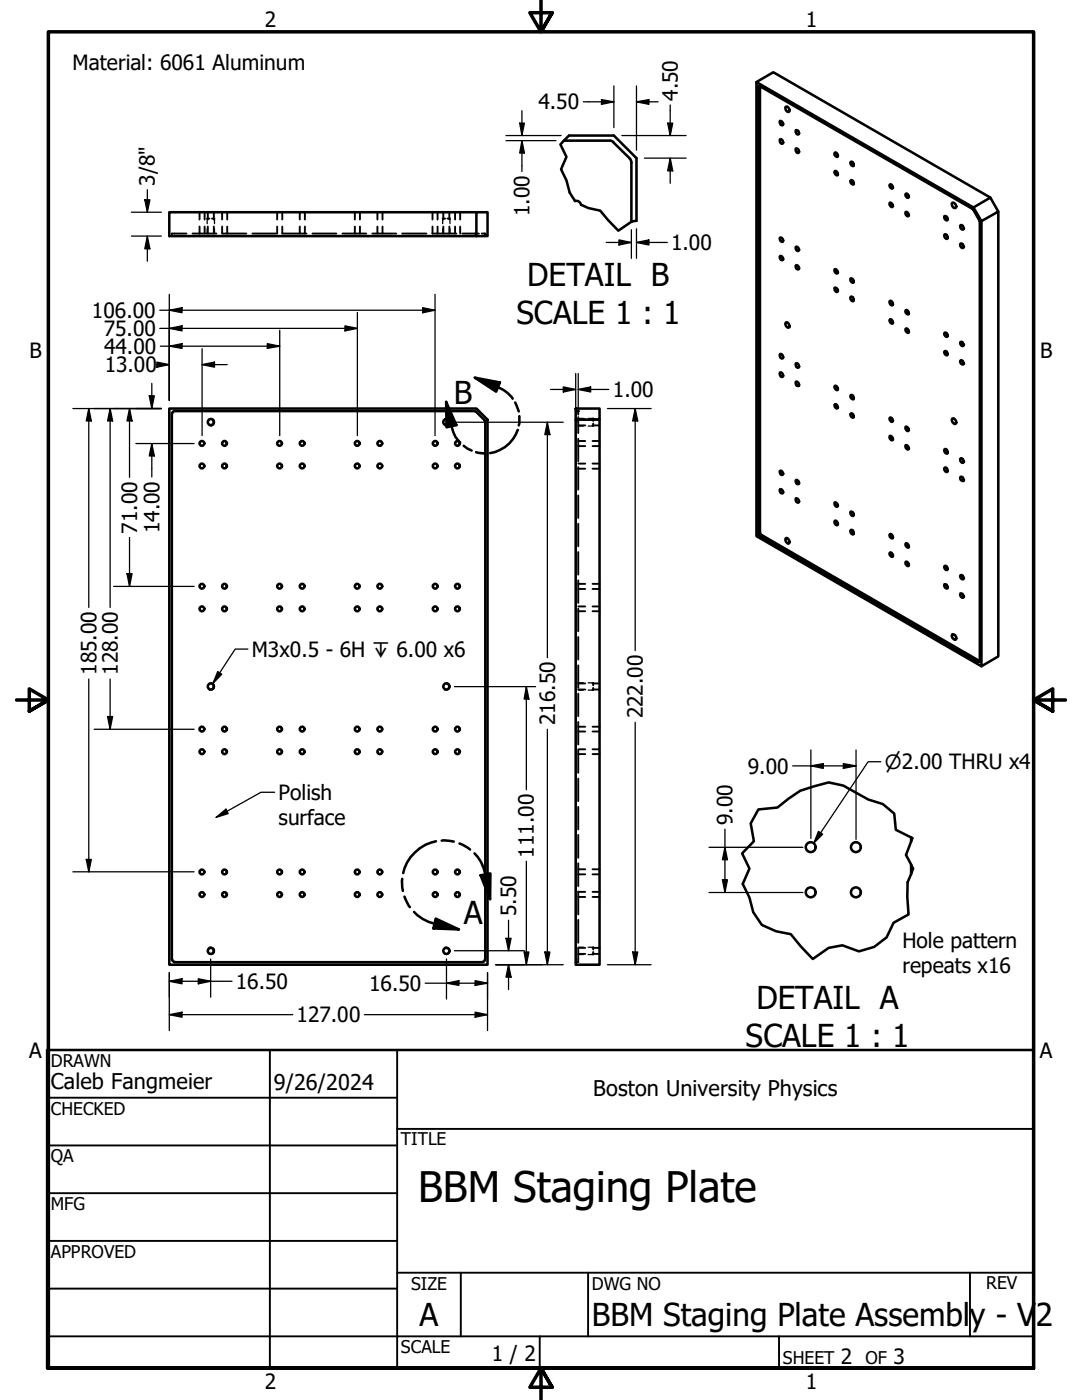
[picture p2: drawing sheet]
<svg xmlns="http://www.w3.org/2000/svg" width="216mm" height="279mm" viewBox="0 0 216 279" stroke-linecap="round" stroke-linejoin="round" font-family="sans-serif">
<!-- layer: Hidden Narrow (ANSI) -->
<g fill="none" stroke="#000" stroke-width=".25">
<path d="M41.3 43.6v1M41.3 45.7v.9M42.8 43.6v1M42.8 45.7v.9M88.3 43.6v1M88.3 45.7v.9M89.8 43.6v1M89.8 45.7v.9M41.7 83.6a.73 .73 0 0 1 1.1 .7 .73 .73 0 0 1-1.1 .6M88.7 83.6a.73 .73 0 0 1 1.1 .7 .73 .73 0 0 1-1.1 .6M115.4 85h1M115.4 83.5h1"/>
<path d="M117.3 85h1.1M117.3 83.5h1.1M41.7 136.4a.73 .73 0 0 1 1.1 .6 .73 .73 0 0 1-1.1 .7M88.7 136.4a.73 .73 0 0 1 1.1 .6 .73 .73 0 0 1-1.1 .7M115.4 137.7h1M115.4 136.3h1M117.3 137.7h1.1M117.3 136.3h1.1M41.7 189.1a.73 .73 0 0 1 1.1 .6 .73 .73 0 0 1-1.1 .7M88.7 189.1a.73 .73 0 0 1 1.1 .6 .73 .73 0 0 1-1.1 .7M115.4 190.5h1M115.4 189h1"/>
<path d="M117.3 190.5h1.1M117.3 189h1.1"/>
</g>
<!-- layer: Visible (ANSI) -->
<g fill="none" stroke="#000" stroke-width=".51">
<path d="M150.9 16.4l3.4-2 43.3 25M151.6 17.2h-.3v89.4l.3 .4 43.5 25.1 .4-.1M151.6 17.2l42.5 24.5 1.4 2.6v87.7l-43.5-25.2-.3-.4zM112.5 28.1h9.2M113.5 27.1h9l4.5 4.5v12.5M121.7 28.1l.7 .3M122.4 28.4l3.3 3.3M125.7 31.7l.3 .7M126 32.4v11.8M155.6 24.1a.6 .6 0 0 1 .6 .9h-.2a.68 .68 0 0 1-.4-.9zM155.6 27.8l.2-.1a.65 .65 0 0 1 .4 .9l-.2 .1a.68 .68 0 0 1-.4-.9zM156.7 21.4l.1-.1a.74 .74 0 0 1 .7 1l-.2 .1a.81 .81 0 0 1-.6-1z"/>
<path d="M158.8 29.7l.1-.1a.65 .65 0 0 1 .5 .9h-.2a.68 .68 0 0 1-.4-.8zM158.8 26h.1a.58 .58 0 0 1 .5 .8l-.2 .1a.68 .68 0 0 1-.4-.9zM166.6 30.5l.2-.1a.68 .68 0 0 1 .3 .9 .6 .6 0 0 1-.5-.8zM166.6 34.2l.2-.1a.68 .68 0 0 1 .3 .9 .6 .6 0 0 1-.5-.8zM169.7 36l.2-.1a.54 .54 0 0 1 .3 .9 .62 .62 0 0 1-.5-.8zM169.7 32.3h.2a.54 .54 0 0 1 .3 .8 .62 .62 0 0 1-.5-.8zM177.5 36.8h.2a.64 .64 0 0 1 .4 .8l-.2 .1a.64 .64 0 0 1-.4-.9zM180.7 38.7l.2-.1a.64 .64 0 0 1 .4 .8l-.2 .1a.64 .64 0 0 1-.4-.8zM95.1 42.4h-61.3v4.7h63.5v-4.7h-2.2v4.7M114.7 40.1l.8 .1 .4 .7M155.6 51.1h.2a.62 .62 0 0 1 .4 .8h-.2a.64 .64 0 0 1-.4-.8zM155.6 47.4h.2a.65 .65 0 0 1 .4 .9 .56 .56 0 0 1-.5-.3 .56 .56 0 0 1-.1-.6z"/>
<path d="M158.8 49.3l.1-.1a.62 .62 0 0 1 .5 .8l-.2 .1a.64 .64 0 0 1-.4-.8zM158.8 53l.1-.1a.62 .62 0 0 1 .5 .8l-.2 .1a.64 .64 0 0 1-.4-.8zM166.6 57.4a.6 .6 0 0 1 .5 .8l-.2 .1a.68 .68 0 0 1-.3-.9zM166.6 53.7a.6 .6 0 0 1 .5 .8l-.2 .1a.68 .68 0 0 1-.3-.9zM169.7 59.2h.2a.58 .58 0 0 1 .3 .9 .65 .65 0 0 1-.5-.9zM169.7 55.6a.53 .53 0 0 1 .6 .3 .53 .53 0 0 1-.1 .6 .65 .65 0 0 1-.5-.9zM177.5 40.4a.6 .6 0 0 1 .6 .9h-.2a.68 .68 0 0 1-.4-.9zM180.7 42.3a.6 .6 0 0 1 .6 .8l-.2 .1a.68 .68 0 0 1-.4-.9zM188.5 46.8l.2-.1a.58 .58 0 0 1 .2 1 .65 .65 0 0 1-.4-.9zM188.5 43.1a.56 .56 0 0 1 .5 .3 .56 .56 0 0 1 0 .5l-.1 .1a.65 .65 0 0 1-.4-.9zM190.1 40.4a.74 .74 0 0 1 .7 1.1h-.2a.7 .7 0 0 1-.5-1.1zM191.6 48.6h.2a.68 .68 0 0 1 .4 .9h-.1a.65 .65 0 0 1-.5-.9z"/>
<path d="M191.6 45l.2-.1a.68 .68 0 0 1 .4 .9h-.1a.65 .65 0 0 1-.5-.8zM194.2 41.4l3.4-2 1.6 2.8-3.4 1.9-1.6-2.7-43.3-25v90.6l44.9 26v-88.9M199.2 42.2v88.8l-3.4 2M155.6 70.7l.2-.1a.65 .65 0 0 1 .4 .9l-.2 .1a.68 .68 0 0 1-.4-.9zM155.6 74.4l.2-.1a.65 .65 0 0 1 .4 .9h-.2a.68 .68 0 0 1-.4-.8zM156.8 64.3a.74 .74 0 0 1 .7 1l-.2 .1a.72 .72 0 0 1-.5-1.1zM158.8 76.2l.1-.1a.65 .65 0 0 1 .5 .9h-.2a.59 .59 0 0 1-.4-.8zM158.8 72.5h.1a.65 .65 0 0 1 .5 .8l-.2 .1a.68 .68 0 0 1-.4-.9zM166.6 77h.2a.68 .68 0 0 1 .3 .9 .6 .6 0 0 1-.5-.9zM169.7 78.9l.2-.1a.54 .54 0 0 1 .3 .9 .62 .62 0 0 1-.5-.8zM177.5 63.8l.2-.1a.68 .68 0 0 1 .4 .9 .6 .6 0 0 1-.6-.8zM177.5 60.1l.2-.1a.68 .68 0 0 1 .4 .9l-.2 .1a.68 .68 0 0 1-.4-.9z"/>
<path d="M180.7 65.6l.2-.1a.68 .68 0 0 1 .4 .9 .6 .6 0 0 1-.6-.8zM180.7 61.9l.2-.1a.68 .68 0 0 1 .4 .9 .6 .6 0 0 1-.6-.8zM188.5 70.1l.2-.1a.54 .54 0 0 1 .2 .9 .62 .62 0 0 1-.4-.8zM188.5 66.4h.2a.54 .54 0 0 1 .2 .8 .62 .62 0 0 1-.4-.8zM191.6 71.9a.5 .5 0 0 1 .6 .2 .5 .5 0 0 1 0 .6l-.1 .1a.62 .62 0 0 1-.5-.9zM191.6 68.3a.5 .5 0 0 1 .6 .1 .5 .5 0 0 1 0 .6l-.1 .1a.62 .62 0 0 1-.5-.8zM33.8 81.5h61.3l2.2 2.3v108.7h-63.5zM34.3 82.5v109M34.4 82.5v-.2l.4-.3h59.8l.4 .2 1.6 1.6M96.6 83.8l.2 .4M96.8 84.2v107.3M114.9 81.5h4.7v2.3h-4.7z"/>
<path d="M114.9 83.8v108.7h4.7v-108.7M155.6 94l.2-.1a.62 .62 0 0 1 .4 .8l-.2 .1a.64 .64 0 0 1-.4-.8zM155.6 97.7l.2-.1a.62 .62 0 0 1 .4 .8l-.2 .1a.64 .64 0 0 1-.4-.8zM158.8 99.4a.6 .6 0 0 1 .6 .9h-.2a.68 .68 0 0 1-.4-.9zM158.8 95.8h.1a.62 .62 0 0 1 .5 .8h-.2a.64 .64 0 0 1-.4-.8zM166.6 80.7l.2-.1a.64 .64 0 0 1 .3 .9h-.2a.64 .64 0 0 1-.3-.8zM169.7 82.5h.2a.54 .54 0 0 1 .3 .9 .62 .62 0 0 1-.5-.9zM177.5 87a.6 .6 0 0 1 .6 .8l-.2 .1a.68 .68 0 0 1-.4-.9zM177.5 83.4l.2-.1a.64 .64 0 0 1 .4 .8l-.2 .1a.64 .64 0 0 1-.4-.8zM180.7 88.8a.6 .6 0 0 1 .6 .9h-.2a.68 .68 0 0 1-.4-.9zM180.7 85.2a.6 .6 0 0 1 .6 .8h-.2a.68 .68 0 0 1-.4-.8zM188.5 89.7l.2-.1a.58 .58 0 0 1 .2 1 .65 .65 0 0 1-.4-.9z"/>
<path d="M188.5 93.3h.2a.58 .58 0 0 1 .2 .9 .65 .65 0 0 1-.4-.9zM190.1 83.5a.66 .66 0 0 1 .6 .4 .66 .66 0 0 1-.1 .7 .78 .78 0 0 1-.5-1.1zM191.6 91.5l.2-.1a.68 .68 0 0 1 .4 .9l-.1 .1a.65 .65 0 0 1-.5-.9zM191.6 95.2l.2-.1a.68 .68 0 0 1 .4 .9 .6 .6 0 0 1-.6-.8zM156.8 107.4a.66 .66 0 0 1 .7 .4 .66 .66 0 0 1-.2 .7 .81 .81 0 0 1-.5-1.1zM166.6 100.3a.6 .6 0 0 1 .5 .8l-.2 .1a.68 .68 0 0 1-.3-.9zM166.6 103.9h.2a.68 .68 0 0 1 .3 .9h-.2a.68 .68 0 0 1-.3-.9zM169.7 105.8l.2-.1a.58 .58 0 0 1 .3 1 .65 .65 0 0 1-.5-.9zM169.7 102.1a.56 .56 0 0 1 .6 .2 .56 .56 0 0 1 0 .6l-.1 .1a.65 .65 0 0 1-.5-.9zM177.5 110.3l.2-.1a.68 .68 0 0 1 .4 .9 .6 .6 0 0 1-.6-.8zM177.5 106.6h.2a.68 .68 0 0 1 .4 .8 .6 .6 0 0 1-.6-.8zM180.7 112.1h.2a.68 .68 0 0 1 .4 .9 .6 .6 0 0 1-.6-.9z"/>
<path d="M180.7 108.5l.2-.1a.68 .68 0 0 1 .4 .9 .6 .6 0 0 1-.6-.8zM188.5 116.6a.53 .53 0 0 1 .5 .3 .53 .53 0 0 1-.1 .6 .65 .65 0 0 1-.4-.9zM188.5 113l.2-.1a.54 .54 0 0 1 .2 .9 .62 .62 0 0 1-.4-.8zM191.6 118.4a.56 .56 0 0 1 .6 .3 .56 .56 0 0 1 0 .6h-.1a.65 .65 0 0 1-.5-.9zM191.6 114.8a.5 .5 0 0 1 .6 .2 .5 .5 0 0 1 0 .6h-.1a.62 .62 0 0 1-.5-.8zM190.1 126.6a.76 .76 0 0 1 .7 1 .71 .71 0 0 1-.7-.3 .71 .71 0 0 1 0-.7zM181.8 167.1v.9M181.8 172.5v1.9M34.4 191.5l.2 .4 .2 .1M34.8 192h61.5M96.8 191.5l-.3 .4-.2 .1"/>
<circle cx="40.3" cy="88.5" r=".48"/>
<circle cx="40.3" cy="93" r=".48"/>
<circle cx="42.1" cy="84.2" r=".6"/>
<circle cx="44.8" cy="93" r=".48"/>
<circle cx="44.8" cy="88.5" r=".48"/>
<circle cx="55.8" cy="88.5" r=".48"/>
<circle cx="55.8" cy="93" r=".48"/>
<circle cx="60.3" cy="88.5" r=".48"/>
<circle cx="60.3" cy="93" r=".48"/>
<circle cx="71.3" cy="93" r=".48"/>
<circle cx="71.3" cy="88.5" r=".48"/>
<circle cx="75.8" cy="88.5" r=".48"/>
<circle cx="75.8" cy="93" r=".48"/>
<circle cx="86.8" cy="88.5" r=".48"/>
<circle cx="86.8" cy="93" r=".48"/>
<circle cx="89.1" cy="84.2" r=".6"/>
<circle cx="91.3" cy="88.5" r=".48"/>
<circle cx="91.3" cy="93" r=".48"/>
<circle cx="40.3" cy="117" r=".48"/>
<circle cx="44.8" cy="117" r=".48"/>
<circle cx="55.8" cy="117" r=".48"/>
<circle cx="60.3" cy="117" r=".48"/>
<circle cx="71.3" cy="117" r=".48"/>
<circle cx="75.8" cy="117" r=".48"/>
<circle cx="86.8" cy="117" r=".48"/>
<circle cx="91.3" cy="117" r=".48"/>
<circle cx="40.3" cy="121.5" r=".48"/>
<circle cx="42.1" cy="137" r=".6"/>
<circle cx="44.8" cy="121.5" r=".48"/>
<circle cx="55.8" cy="121.5" r=".48"/>
<circle cx="60.3" cy="121.5" r=".48"/>
<circle cx="71.3" cy="121.5" r=".48"/>
<circle cx="75.8" cy="121.5" r=".48"/>
<circle cx="86.8" cy="121.5" r=".48"/>
<circle cx="89.1" cy="137" r=".6"/>
<circle cx="91.3" cy="121.5" r=".48"/>
<circle cx="40.3" cy="145.5" r=".48"/>
<circle cx="40.3" cy="150" r=".48"/>
<circle cx="44.8" cy="150" r=".48"/>
<circle cx="44.8" cy="145.5" r=".48"/>
<circle cx="55.8" cy="150" r=".48"/>
<circle cx="55.8" cy="145.5" r=".48"/>
<circle cx="60.3" cy="150" r=".48"/>
<circle cx="60.3" cy="145.5" r=".48"/>
<circle cx="71.3" cy="150" r=".48"/>
<circle cx="71.3" cy="145.5" r=".48"/>
<circle cx="75.8" cy="145.5" r=".48"/>
<circle cx="75.8" cy="150" r=".48"/>
<circle cx="86.8" cy="150" r=".48"/>
<circle cx="86.8" cy="145.5" r=".48"/>
<circle cx="91.3" cy="145.5" r=".48"/>
<circle cx="91.3" cy="150" r=".48"/>
<circle cx="40.3" cy="178.5" r=".48"/>
<circle cx="40.3" cy="174" r=".48"/>
<circle cx="44.8" cy="178.5" r=".48"/>
<circle cx="44.8" cy="174" r=".48"/>
<circle cx="55.8" cy="174" r=".48"/>
<circle cx="55.8" cy="178.5" r=".48"/>
<circle cx="60.3" cy="178.5" r=".48"/>
<circle cx="60.3" cy="174" r=".48"/>
<circle cx="71.3" cy="178.5" r=".48"/>
<circle cx="71.3" cy="174" r=".48"/>
<circle cx="75.8" cy="178.5" r=".48"/>
<circle cx="75.8" cy="174" r=".48"/>
<circle cx="86.8" cy="178.5" r=".48"/>
<circle cx="86.8" cy="174" r=".48"/>
<circle cx="91.3" cy="178.5" r=".48"/>
<circle cx="91.3" cy="174" r=".48"/>
<circle cx="161.8" cy="178.1" r=".98"/>
<circle cx="161.8" cy="169.1" r=".98"/>
<circle cx="170.8" cy="178.1" r=".98"/>
<circle cx="170.8" cy="169.1" r=".98"/>
<circle cx="42.1" cy="189.8" r=".6"/>
<circle cx="89.1" cy="189.8" r=".6"/>
</g>
<!-- layer: Hidden (ANSI) -->
<g fill="none" stroke="#000" stroke-width=".38">
<path d="M34.3 47v.1M34.5 46.6h-.2v.2M34.7 46.6h2.5M38.4 46.6h4.8M39.8 42.4v1.4M39.8 45.2v1.4M40.8 42.4v1.4M40.8 45.2v1.4M41.3 43.6h.5M41.5 42.4v1.4M41.5 45.2v1.4M42.3 43.6h.5"/>
<path d="M42.7 42.4v1.4M42.7 45.2v1.4M44.3 42.4v1.4M44.3 45.2v1.4M44.4 46.6h4.7M45.3 42.4v1.4M45.3 45.2v1.4M50.4 46.6h4.8M55.3 42.4v1.4M55.3 45.2v1.4M56.3 45.2v1.4h4.9M56.3 42.4v1.4"/>
<path d="M59.8 42.4v1.4M59.8 45.2v1.4M60.8 42.4v1.4M60.8 45.2v1.4M62.4 46.6h4.7M68.3 46.6h4.8M70.8 42.4v1.4M70.8 45.2v1.4M71.8 42.4v1.4M71.8 45.2v1.4M74.3 46.6h4.8M75.3 42.4v1.4"/>
<path d="M75.3 45.2v1.4M76.3 42.4v1.4M76.3 45.2v1.4M80.3 46.6h4.8M86.3 45.2v1.4h4.8M86.3 42.4v1.4M87.3 42.4v1.4M87.3 45.2v1.4M88.3 43.6h.5M88.5 42.4v1.4M88.5 45.2v1.4M89.3 43.6h.5"/>
<path d="M89.7 42.4v1.4M89.7 45.2v1.4M90.8 42.4v1.4M90.8 45.2v1.4M91.8 42.4v1.4M91.8 45.2v1.4M92.3 46.6h2.4M94.9 46.6h.7M96.1 46.6h.6M96.8 46.6v.2M96.8 47v.1M114.9 82h.2"/>
<path d="M115.2 82h.2M115.4 82.1v.6M115.4 83.2v.7M115.4 84.1v2.3M115.4 87.6v4.5M115.4 93.2v4.5M115.4 98.9v4.5M115.4 84.9h1.4M115.4 83.6h1.4M115.4 88h1.4M115.4 89h1.4M115.4 92.5h1.4"/>
<path d="M115.4 93.5h1.4M118.2 84.9h1.4M118.2 83.6h1.4M118.2 88h1.4M118.2 89h1.4M118.2 92.5h1.4M118.2 93.5h1.4M118.4 83.5v.5M118.4 84.5v.5M115.4 104.5v4.5M115.4 110.2v4.5M115.4 115.8v4.5"/>
<path d="M115.4 116.5h1.4M115.4 117.5h1.4M118.2 116.5h1.4M118.2 117.5h1.4M115.4 121.5v4.5M115.4 127.1v4.5M115.4 132.8v4.5M115.4 138.4v4.5M115.4 137.6h1.4M115.4 136.4h1.4M115.4 121h1.4M115.4 122h1.4"/>
<path d="M118.2 137.6h1.4M118.2 136.4h1.4M118.2 121h1.4M118.2 122h1.4M118.4 136.3v.5M118.4 137.3v.4M115.4 144.1v4.5M115.4 149.7v4.5M115.4 155.4v4.5M115.4 149.5h1.4M115.4 150.5h1.4M115.4 145h1.4"/>
<path d="M115.4 146h1.4M118.2 149.5h1.4M118.2 150.5h1.4M118.2 145h1.4M118.2 146h1.4M115.4 161v4.5M115.4 166.6v4.6M115.4 172.3v4.5M115.4 177.9v4.6M115.4 173.5h1.4M115.4 174.5h1.4M115.4 178h1.4"/>
<path d="M115.4 179h1.4M118.2 173.5h1.4M118.2 174.5h1.4M118.2 178h1.4M118.2 179h1.4M114.9 192h.2M115.4 183.6v4.6M115.4 189.2v2.5M115.4 191.8v.2h-.2M115.4 190.4h1.4M115.4 189.2h1.4M118.2 190.4h1.4"/>
<path d="M118.2 189.2h1.4M118.4 189v.5M118.4 190v.5"/>
</g>
<circle cx="115.4" cy="82" r=".19" fill="#000"/>
<!-- layer: Break Line (ANSI) -->
<path d="M113.5 27.1l-1.7 1.7 1.2 2.5-1 2.5 1 2.2 .7 2.4 1 1.7M116 40.9l1.4 .6 2.4 .5 1.5 1.9 2.1 2.1 2.6-1.8 1-.1M151.3 161.5l3.8-.3 2.3-1.8 2.3-1.6 5.7-1.7 2.9 .7 5 2.8 2.8 .9 2.3 1.9 .4 3.2 3.3 1.7-1.3 3.3 1.4 2.8-1.1 2.7-.1 2.9 .3 3.5-3 1.6-1.4 3-2.5 1.9-3 .9-3.3-1.2-2.7 .5-3.2 2.2-2.4-2.6-2-2.4-2.9-.5-2.9-1.3-1.7-2.5-.8-3-1.3-2.7 1.3-3-1.4-3.1 2.3-2.4-.6-3.6z" fill="none" stroke="#000" stroke-width=".51"/>
<!-- layer: Visible Narrow (ANSI) -->
<path d="M151.6 17.2l-.3 .2M151.6 106.2l-.3 .2M152 106.8l-.4 .2M195.5 132l-.4 .1" fill="none" stroke="#000" stroke-width=".38"/>
<!-- layer: Detail Boundary (ANSI) -->
<g fill="none" stroke="#000" stroke-width=".51">
<path d="M94.7 75.4l5.1 .9-.8 1.9zM94.7 75.4l4.7 1.9a6.2 6.2 0 0 1 2.9 2.3M89 80.2l2.1 4.6-2 .5zM89 80.2l1.1 4.9a5.4 5.4 0 0 0 1.7 3.2M92.5 89l1.6 .9M95 90.2l1.8 .3M102.8 80.3l.7 1.8M103.3 85.8a6.9 6.9 0 0 1-5.5 4.6M103.6 83.1v1.4l-.1 .4M80.3 175.4l.1 2.4M80.7 178.9l1.1 2.1M87 167.9a8.5 8.5 0 0 0-6.5 6.3"/>
<path d="M88.1 167.8l2.5 .2M91.7 168.3l2.1 1.2M94.7 170.3a7.6 7.6 0 0 1 2.1 4.2l1 5M95.9 174.7l2-.4-.1 5.2zM82.6 182a8 8 0 0 0 4.1 2.3l4.9 1.2M86.9 183.3l4.7 2.2-5.1-.2z"/>
</g>
<path d="M94.7 75.4l5.1 .9-.8 1.9zM89 80.2l2.1 4.6-2 .5zM95.9 174.7l2-.4-.1 5.2zM86.9 183.3l4.7 2.2-5.1-.2z" fill="#000"/>
<!-- layer: Border (ANSI) -->
<path d="M107.9 0v6.4l-2.2-3.9h4.5l-2.3 3.9 2.3-3.9M3.3 139.7h6.4l-3.9-2.2v4.4l3.9-2.2-3.9 2.2M212.6 139.7h-6.4l3.9-2.2v4.4l-3.9-2.2 3.9 2.2M9.7 273v-266.6h196.5v266.6h-196.5h196.5M110.2 276.9l-2.3-3.9 2.3 3.9h-4.5l2.2-3.9v6.4" fill="none" stroke="#000" stroke-width=".7"/>
<!-- layer: Title (ANSI) -->
<g fill="none" stroke="#000" stroke-width=".38">
<path d="M9.4 219.1h69.8M53.8 209.5v63.5M79.2 209.5v63.5M9.4 228.6h69.8M9.4 238.1h69.8M79.2 225.3h127M9.4 247.6h69.8M9.4 257.2h69.8M79.2 254h127M91.9 254v12.7M117.3 254v12.7M193.5 254v12.7"/>
<path d="M9.4 266.7h196.8M107.7 266.7v6.3M155.4 266.7v6.3"/>
</g>
<path d="M9.4 209.5h196.8v63.5h-196.8z" fill="none" stroke="#000" stroke-width=".51"/>
<!-- layer: Dimension (ANSI) -->
<g fill="none" stroke="#000" stroke-width=".25">
<path d="M120 19.9l2.5 .4-2.5 .5zM122.5 17.1v8.4M127 17.1v12.9M28.9 39.9h1l-.5 2.5zM29.4 37.8v4.6M101 28.1h9.9M101 27.1h11M103.7 24.6h.9l-.5 2.5zM104.1 28.1l.5 2.4h-.9zM104.1 22.1v5M104.1 28.1v6.1M116.4 20.3h6.1"/>
<path d="M124.1 27.1h12.8M127 20.3l2.5-.4v.9zM127 20.3h4.3M128.6 31.6h8.3M133.2 24.6h1l-.5 2.5zM133.7 31.6l.5 2.5h-1zM133.7 21v6.1M133.7 31.6v5M26.2 47.1h6M26.2 42.4h6M29.4 47.1l.5 2.6h-1zM29.4 47.1v5"/>
<path d="M33.8 58.7v21.2M86.8 58.7v28.2M121 48.4h5M123.5 47.9l2.5 .5-2.5 .5zM126 45.8v5.8M127 48.4l2.5-.5v1zM127 48.4h6.2M127 45.7v5.9M29.8 79h1l-.5 2.5zM30.3 76.5v5M31.3 72.3l2.5 .5-2.5 .5zM31.3 72.8h2.5"/>
<path d="M31.9 65.5h39.4M31.9 61.9h54.9M32 69.1h23.8M33.8 69.1l2.5-.5v.9zM33.8 65.5l2.5-.5v1zM33.8 61.9l2.5-.5v1zM40.3 72.8l2.5-.5v1zM40.3 72.8h5M40.3 69.6v17.3M53.3 68.6l2.5 .5-2.5 .4zM55.8 65.9v21M68.8 65l2.5 .5-2.5 .5z"/>
<path d="M71.3 62.4v24.5M84.3 61.4l2.5 .5-2.5 .5zM109.9 77.7h5M112.4 77.2l2.5 .5-2.5 .5zM114.9 74.5v7.7M115.4 77.7l2.5-.5v1zM115.4 77.7h6.1M115.4 74.5v8M14.5 81.5h17.7M17.7 81.5l.5 2.5h-1zM17.7 81.5v39.7M22 81.5l.5 2.5h-1z"/>
<path d="M22 81.5v39.7M25.8 81.5l.6 2.5h-1.1zM25.8 81.5v13.7M27.1 88.5h11.6M30.3 88.5l.5 2.5h-1zM30.3 88.5v6.7M90.7 84.3h21.7M109.2 84.3l.5 2.4h-1zM109.2 84.3v47M121.2 81.5h8.7M126.7 81.5l.6 2.5h-1.1zM126.7 81.5v48.4"/>
<path d="M22.7 117h16M25.3 114.5h1.1l-.6 2.5zM25.8 107.3v9.7M17.7 135.5v38.5M22 135.5v10M90.7 137h16.2M105 137l.5 2.5h-.9zM105 137v20.6M18.8 145.5h19.9M21.5 143h1l-.5 2.5zM109.2 145.5v47M126.7 144.1v48.4"/>
<path d="M158.2 152.8h12.6M161.8 152.8l2.5-.4v1zM161.8 149.7v17.6M168.3 152.4l2.5 .4-2.5 .6zM170.8 149.7v17.8M14.5 174h24.2M17.2 171.5h1l-.5 2.5zM105 171.9v20.6M141.5 169.1h18.7M141.5 178.1h18.7M144.1 175.6h1.1l-.5 2.5zM144.7 169.1l.5 2.5h-1.1z"/>
<path d="M144.7 165.5v12.6M33.8 195.8l2.5-.5v1zM33.8 194.1v11.6M33.8 195.8h12.5M39.6 195.3l2.4 .5-2.4 .5zM42 191.4v7.6M84.8 196.2h12.5M89.1 196.2l2.5-.5v1zM89.1 191.4v8M90.7 189.7h13.9M94.8 195.7l2.5 .5-2.5 .5zM97.3 194.1v11.6"/>
<path d="M98.9 192.5h13.5M101 187.3h1l-.5 2.4zM101.5 192.5l.5 2.5h-1zM101.5 183.6v6.1M101.5 192.5v5M104.6 190h.9l-.5 2.5zM108.7 190h1l-.5 2.5zM121.2 192.5h8.7M126.2 190h1.1l-.6 2.5zM33.8 202.5l2.5-.5v1zM33.8 202.5h24.6M72.7 202.5h24.6"/>
<path d="M94.8 202l2.5 .5-2.5 .5z"/>
</g>
<g fill="#000">
<path d="M127 20.3l2.5-.4v.9zM28.9 39.9h1l-.5 2.5zM103.7 24.6h.9l-.5 2.5zM104.1 28.1l.5 2.4h-.9zM120 19.9l2.5 .4-2.5 .5zM133.2 24.6h1l-.5 2.5zM133.7 31.6l.5 2.5h-1zM29.4 47.1l.5 2.6h-1zM123.5 47.9l2.5 .5-2.5 .5zM127 48.4l2.5-.5v1zM29.8 79h1l-.5 2.5zM31.3 72.3l2.5 .5-2.5 .5z"/>
<path d="M33.8 69.1l2.5-.5v.9zM33.8 65.5l2.5-.5v1zM33.8 61.9l2.5-.5v1zM40.3 72.8l2.5-.5v1zM53.3 68.6l2.5 .5-2.5 .4zM68.8 65l2.5 .5-2.5 .5zM84.3 61.4l2.5 .5-2.5 .5zM112.4 77.2l2.5 .5-2.5 .5zM115.4 77.7l2.5-.5v1zM17.7 81.5l.5 2.5h-1zM22 81.5l.5 2.5h-1zM25.8 81.5l.6 2.5h-1.1z"/>
<path d="M30.3 88.5l.5 2.5h-1zM109.2 84.3l.5 2.4h-1zM126.7 81.5l.6 2.5h-1.1zM25.3 114.5h1.1l-.6 2.5zM105 137l.5 2.5h-.9zM21.5 143h1l-.5 2.5zM161.8 152.8l2.5-.4v1zM168.3 152.4l2.5 .4-2.5 .6zM17.2 171.5h1l-.5 2.5zM144.1 175.6h1.1l-.5 2.5zM144.7 169.1l.5 2.5h-1.1zM33.8 195.8l2.5-.5v1z"/>
<path d="M39.6 195.3l2.4 .5-2.4 .5zM89.1 196.2l2.5-.5v1zM94.8 195.7l2.5 .5-2.5 .5zM101 187.3h1l-.5 2.4zM101.5 192.5l.5 2.5h-1zM104.6 190h.9l-.5 2.5zM108.7 190h1l-.5 2.5zM126.2 190h1.1l-.6 2.5zM33.8 202.5l2.5-.5v1zM94.8 202l2.5 .5-2.5 .5z"/>
</g>
<!-- layer: Symbol (ANSI) -->
<path d="M43.4 134l.9 .6-1.8 1.8zM49.5 129.5h-2.6l-4.4 6.9M54.8 158.1h-2.7l-9 5M175.8 152h-2.6l-10.8 16.3M43.1 163.1l2-1.6 .4 .9zM163.3 165.9l.8 .6-1.7 1.8z" fill="none" stroke="#000" stroke-width=".25"/>
<path d="M43.4 134l.9 .6-1.8 1.8zM43.1 163.1l2-1.6 .4 .9zM163.3 165.9l.8 .6-1.7 1.8z" fill="#000"/>
<text font-size="8.4" x="83.4" y="240">BBM Staging Plate</text>
<g font-size="6.3">
<text x="105.2" y="57.2">DETAIL B</text>
<text x="103.1" y="64.6">SCALE 1 : 1</text>
<text x="90.6" y="80.6">B</text>
<text x="92.5" y="184.5">A</text>
<text x="150.9" y="201.4">DETAIL A</text>
<text x="148.8" y="208.9">SCALE 1 : 1</text>
<text x="83.7" y="264.5">A</text>
<text x="118.1" y="264.7">BBM Staging Plate Assembl</text>
<text x="193.5" y="264.7">y - V</text>
<text x="206.7" y="264.7">2</text>
</g>
<g font-size="4.3">
<text x="10.2" y="217.4">Caleb Fangmeier</text>
<text x="54.6" y="217.6">9/26/2024</text>
<text x="118.4" y="218.6">Boston University Physics</text>
</g>
<g font-size="4.2">
<text x="52.8" y="5.3">2</text>
<text x="160.8" y="5.3">1</text>
<text x="14.5" y="14">Material: 6061 Aluminum</text>
<text x="107.4" y="21.8">4.50</text>
<text x="135.3" y="20.1" transform="rotate(-90 135.3 20.1)">4.50</text>
<text x="30.9" y="37" transform="rotate(-90 30.9 37)">3/8&quot;</text>
<text x="105.7" y="43.1" transform="rotate(-90 105.7 43.1)">1.00</text>
<text x="133.9" y="49.9">1.00</text>
<text x="18.4" y="63.4">106.00</text>
<text x="5.9" y="71.4">B</text>
<text x="20.7" y="67.1">75.00</text>
<text x="20.8" y="70.6">44.00</text>
<text x="207.6" y="71.4">B</text>
<text x="20.9" y="74.3">13.00</text>
<text x="122.3" y="79.2">1.00</text>
<text x="27.4" y="106.5" transform="rotate(-90 27.4 106.5)">71.00</text>
<text x="31.8" y="106.4" transform="rotate(-90 31.8 106.4)">14.00</text>
<text x="50.2" y="131.1">M3x0.5 - 6H ↧ 6.00 x6</text>
<text x="19.2" y="134.7" transform="rotate(-90 19.2 134.7)">185.00</text>
<text x="23.5" y="134.7" transform="rotate(-90 23.5 134.7)">128.00</text>
<text x="128.3" y="143.4" transform="rotate(-90 128.3 143.4)">222.00</text>
<text x="110.7" y="144.7" transform="rotate(-90 110.7 144.7)">216.50</text>
<text x="149.2" y="154.4">9.00</text>
<text x="55.6" y="159.6">Polish</text>
<text x="55.6" y="164.7">surface</text>
<text x="146.2" y="164.7" transform="rotate(-90 146.2 164.7)">9.00</text>
<text x="106.6" y="171.1" transform="rotate(-90 106.6 171.1)">111.00</text>
<text x="103" y="182.8" transform="rotate(-90 103 182.8)">5.50</text>
<text x="180.1" y="189.2">Hole pattern</text>
<text x="47.1" y="197.4">16.50</text>
<text x="73.7" y="197.7">16.50</text>
<text x="180.1" y="194.2">repeats x16</text>
<text x="59.2" y="204">127.00</text>
<text x="5.8" y="211.1">A</text>
<text x="207.5" y="211.1">A</text>
<text x="98.1" y="271.7">1 / 2</text>
<text x="167.8" y="272.2">2</text>
<text x="178.3" y="272.2">3</text>
<text x="52.8" y="277.1">2</text>
<text x="160.8" y="277.1">1</text>
</g>
<text font-size="3.9" x="176.5" y="153.5">⌀2.00 THRU x4</text>
<g font-size="3.5">
<text x="10.2" y="212.9">DRAWN</text>
<text x="10.2" y="222.4">CHECKED</text>
<text x="10.2" y="232">QA</text>
<text x="80" y="228.6">TITLE</text>
<text x="10.2" y="241.5">MFG</text>
<text x="10.2" y="251">APPROVED</text>
<text x="82" y="257.4">SIZE</text>
<text x="118.1" y="257.4">DWG NO</text>
<text x="196.8" y="257.3">REV</text>
<text x="80" y="270.1">SCALE</text>
<text x="156.2" y="272.2">SHEET</text>
<text x="172.7" y="272.2">OF</text>
</g>
</svg>
